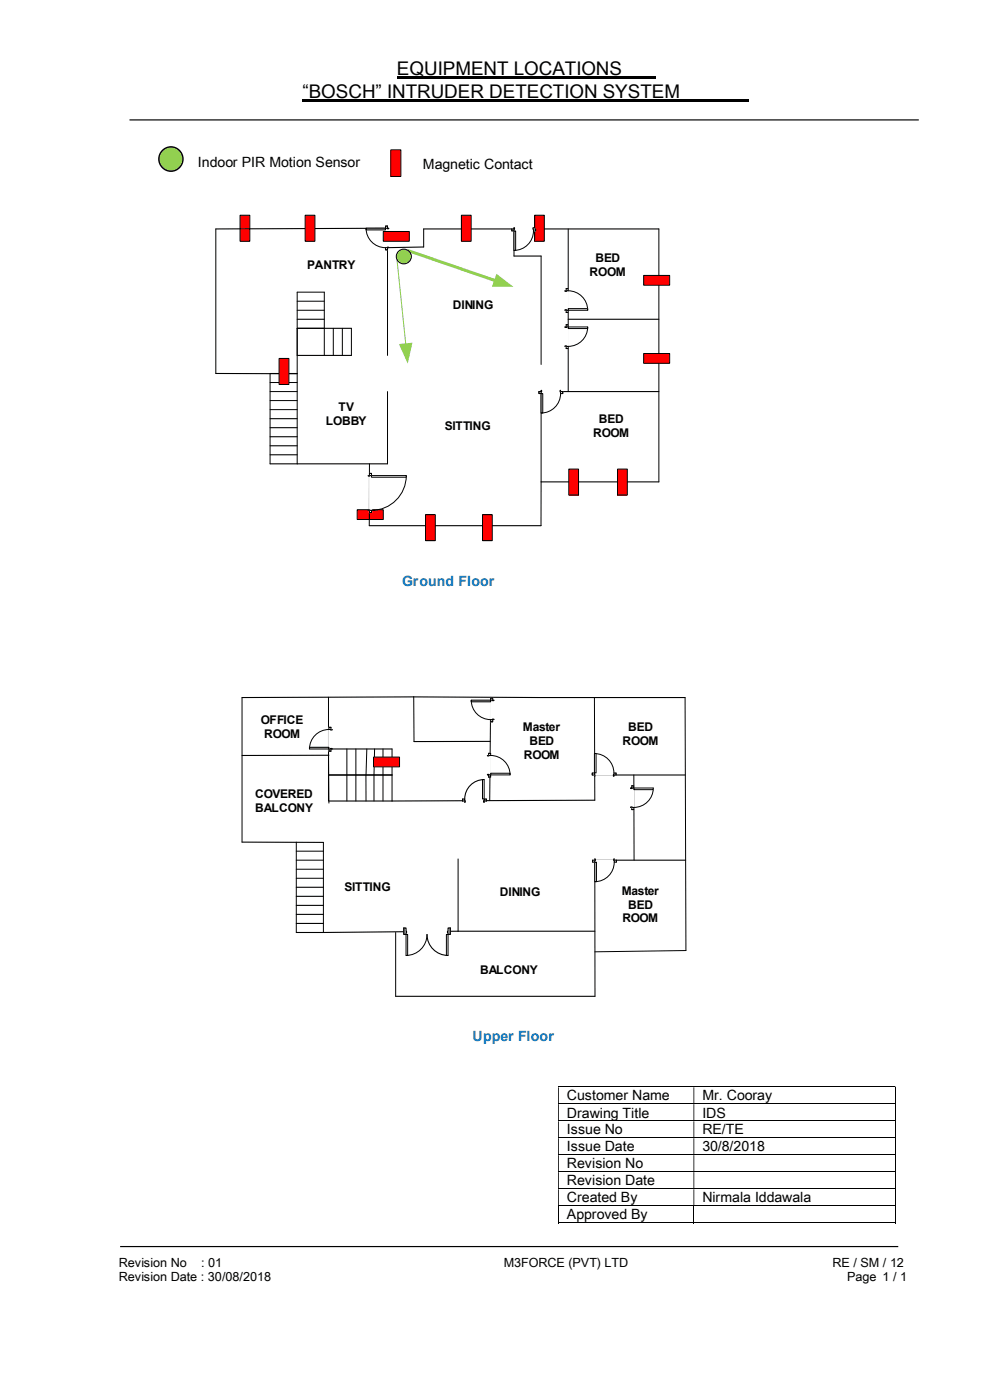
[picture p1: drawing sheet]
<svg xmlns="http://www.w3.org/2000/svg" width="210mm" height="297mm" viewBox="0 0 210 297" stroke-linecap="round" stroke-linejoin="round" font-family="sans-serif">
<path d="M84.2 16.4h54.8M64.2 21.3h94.8" fill="none" stroke="#000" stroke-width=".43"/>
<path d="M27.5 25.4h167.4M25.5 264.5h165" fill="none" stroke="#000" stroke-width=".25"/>
<g fill="none" stroke="#000" stroke-width=".21">
<path d="M118.4 230.6h71.5M118.4 234.2h71.5M118.4 237.8h71.5M190 230.7v3.4M190 234.2v3.5M190 237.9v3.4M118.4 241.4h71.5M118.4 245h71.5M118.4 248.6h71.5M118.4 252.2h71.5M118.4 255.8h71.5M118.4 259.4h28.7"/>
<path d="M118.5 255.9v3.6M147.2 255.9v3.6M147.3 259.4h42.6M190 241.5v3.5M190 245.1v3.4M190 248.7v3.4M190 252.3v3.4M190 255.9v3.6"/>
</g>
<g fill="#000">
<path d="M189.9 230.5h.1v.2h-.1zM118.4 230.7h.2v3.4h-.2zM147.1 230.7h.2v3.4h-.2z" fill-rule="evenodd"/>
<path d="M189.9 234.1h.1v.1h-.1zM118.4 234.2h.2v3.5h-.2zM147.1 234.2h.2v3.5h-.2z" fill-rule="evenodd"/>
<path d="M189.9 237.7h.1v.2h-.1zM118.4 237.9h.2v3.4h-.2zM147.1 237.9h.2v3.4h-.2z" fill-rule="evenodd"/>
<path d="M189.9 255.7h.1v.2h-.1z" fill-rule="evenodd"/>
<path d="M189.9 259.4h.1v.1h-.1z" fill-rule="evenodd"/>
<path d="M189.9 241.3h.1v.2h-.1zM118.4 241.5h.2v3.5h-.2zM147.1 241.5h.2v3.5h-.2z" fill-rule="evenodd"/>
<path d="M189.9 244.9l.1 .2zM118.4 245.1h.2v3.4h-.2zM147.1 245.1h.2v3.4h-.2z" fill-rule="evenodd"/>
<path d="M189.9 248.5h.1v.2h-.1zM118.4 248.7h.2v3.4h-.2zM147.1 248.7h.2v3.4h-.2z" fill-rule="evenodd"/>
<path d="M189.9 252.1h.1v.2h-.1zM118.4 252.3h.2v3.4h-.2zM147.1 252.3h.2v3.4h-.2z" fill-rule="evenodd"/>
</g>
<circle cx="36.2" cy="33.7" r="2.57" fill="#92d050"/>
<circle cx="36.2" cy="33.7" r="2.57" fill="none" stroke="#000" stroke-width=".29"/>
<path d="M82.9 31.8h2.1v5.6h-2.1z" fill-rule="evenodd" fill="#f00"/>
<path d="M82.9 31.8h2.1v5.6h-2.1zM45.8 48.6v30.6M139.8 48.6v53.6M63 79.3v19.1" fill="none" stroke="#000" stroke-width=".21"/>
<path d="M109 48.6h30.8M45.8 79.2l17.2 .1M78.3 111.5h36.5" fill="none" stroke="#000" stroke-width=".23"/>
<path d="M84.2 55.1l1.9 18.1" fill="none" stroke="#92d050" stroke-width=".21"/>
<path d="M84.6 73l2.9-.3-1 4.4z" fill-rule="evenodd" fill="#92d050"/>
<path d="M86.7 53.2l18.5 6.4" fill="none" stroke="#92d050" stroke-width=".63"/>
<path d="M105.3 58.1l3.6 2.8-4.5-.1z" fill-rule="evenodd" fill="#92d050"/>
<path d="M50.9 45.7h2.1v5.5h-2.1z" fill-rule="evenodd" fill="#f00"/>
<path d="M50.9 45.7h2.1v5.5h-2.1z" fill="none" stroke="#000" stroke-width=".21"/>
<path d="M102.4 109.2h2v5.5h-2z" fill-rule="evenodd" fill="#f00"/>
<path d="M102.4 109.2h2v5.5h-2z" fill="none" stroke="#000" stroke-width=".21"/>
<path d="M90.3 109.2h2v5.5h-2z" fill-rule="evenodd" fill="#f00"/>
<path d="M90.3 109.2h2v5.5h-2z" fill="none" stroke="#000" stroke-width=".21"/>
<path d="M75.8 108.1h5.5v2.1h-5.5z" fill-rule="evenodd" fill="#f00"/>
<path d="M75.8 108.1h5.5v2.1h-5.5z" fill="none" stroke="#000" stroke-width=".21"/>
<circle cx="85.6" cy="54.4" r="1.58" fill="#92d050"/>
<g fill="none" stroke="#000" stroke-width=".21">
<path d="M82.2 52.5v22.9M89.9 48.6v3.8M109 48.6v5.7M114.8 54.3v23M120.5 48.6v34.5M63 63.9h5.8M63 65.8h5.8M68.8 75.4v-13.4h-5.8v17.2h-5.7v19.2M70.7 69.7v5.7M72.6 69.7v5.7M74.5 69.7v5.7M57.3 83.1h5.7"/>
<path d="M57.3 85h5.7M57.3 81.2h5.7M57.3 86.9h5.7M78.4 98.4l-.1 13.1M82.2 83.1v15.3M114.8 83.1v28.4"/>
<circle cx="85.6" cy="54.4" r="1.58"/>
</g>
<g fill="none" stroke="#000" stroke-width=".23">
<path d="M82.2 48.4l-36.4 .2M89.9 48.6h19.1M89.9 52.4l-7.7 .1M109 54.3h5.8M63 67.7h5.8M63 75.4h11.5M63 69.7h11.5M120.5 67.7h19.3M57.3 92.7h5.7M57.3 90.7h5.7M57.3 94.6h5.7M57.3 88.8h5.7"/>
<path d="M57.3 96.5h5.7M57.3 98.4h24.9M118.9 83.1h20.9M114.8 102.2h25"/>
</g>
<path d="M136.5 58.4h5.5v2.1h-5.5z" fill-rule="evenodd" fill="#f00"/>
<path d="M136.5 58.4h5.5v2.1h-5.5z" fill="none" stroke="#000" stroke-width=".21"/>
<path d="M113.4 45.7h2.1v5.5h-2.1z" fill-rule="evenodd" fill="#f00"/>
<path d="M113.4 45.7h2.1v5.5h-2.1z" fill="none" stroke="#000" stroke-width=".21"/>
<path d="M136.5 75h5.5v2.1h-5.5z" fill-rule="evenodd" fill="#f00"/>
<path d="M136.5 75h5.5v2.1h-5.5z" fill="none" stroke="#000" stroke-width=".21"/>
<path d="M120.6 99.5h2.1v5.5h-2.1z" fill-rule="evenodd" fill="#f00"/>
<path d="M120.6 99.5h2.1v5.5h-2.1z" fill="none" stroke="#000" stroke-width=".21"/>
<path d="M131 99.5h2.1v5.5h-2.1z" fill-rule="evenodd" fill="#f00"/>
<path d="M131 99.5h2.1v5.5h-2.1z" fill="none" stroke="#000" stroke-width=".21"/>
<path d="M64.7 45.7h2.1v5.5h-2.1z" fill-rule="evenodd" fill="#f00"/>
<path d="M64.7 45.7h2.1v5.5h-2.1z" fill="none" stroke="#000" stroke-width=".21"/>
<path d="M97.9 45.7h2v5.5h-2z" fill-rule="evenodd" fill="#f00"/>
<g fill="none" stroke="#000" stroke-width=".21">
<path d="M97.9 45.7h2v5.5h-2zM51.3 148v30.7M69.7 158.9l.1 11.5M69.7 147.9v22M73.6 158.9v11M75.5 158.9v11M77.8 158.9l-.2 11M79.5 158.9l-.2 11M81.2 158.9v11M83.2 158.9v11M87.8 147.8v9.5M104.1 147.9l-.2 22"/>
<path d="M126.1 148l.1 21.8M145.3 148l.2 53.7-19.3 .2M62.8 178.7v19.1M68.6 178.7v19.1M134.4 164.4l.1 18.1M62.8 182.5h5.8M62.8 184.4h5.8M62.8 180.6h5.8M62.8 186.3h5.8M83.9 197.8v13.6M97.2 182.2v15.4M126.2 182.5v28.9"/>
</g>
<g fill="none" stroke="#000" stroke-width=".23">
<path d="M51.3 148l36.5-.2 57.5 .2M70.2 158.9h13M104 157.3h-16.2M51.3 178.7h17.3M69.7 164.4h13.5M69.8 160.2l-18.5 .1M126.1 164.4h19.2M126.2 169.8l-56.4 .1M62.8 192.1h5.8M62.8 190.2h5.8M62.8 194h5.8M62.8 188.2h5.8"/>
<path d="M62.8 195.9h5.8M126.2 182.5h19.2M126.2 197.6h-29l-34.4 .2M83.9 211.4h42.3"/>
</g>
<path d="M79.2 160.6h5.5v2.1h-5.5z" fill-rule="evenodd" fill="#f00"/>
<path d="M79.2 160.6h5.5v2.1h-5.5z" fill="none" stroke="#000" stroke-width=".21"/>
<path d="M120.1 68.9h.5v5h-.5z" fill-rule="evenodd" fill="#fff"/>
<path d="M120.1 68.9h.5v5h-.5z" fill="none" stroke="#fff" stroke-width=".21"/>
<path d="M120.1 68.9h.4v.5h-.7h.3zM119.8 73.5h.3v.4h.4v-.4z" fill-rule="evenodd" fill="#fff"/>
<path d="M119.8 69.4h.3v-.5h.4v.5h-.3M119.8 73.5h.3v.4h.4v-.4h-.3" fill="none" stroke="#000" stroke-width=".21"/>
<path d="M119.8 69.4l.4 .1zM119.8 73.4l.4 .1z" fill-rule="evenodd" fill="#fff"/>
<path d="M119.8 69.4v.1l.4-.1M119.8 73.5v-.1l.4 .1M120.1 68.9h.4M120.1 73.9h.4M124.7 69.4a4.1 4.1 0 0 1-4.2 4.1" fill="none" stroke="#000" stroke-width=".21"/>
<path d="M120.5 69.4h4.2v.3h-4.2z" fill-rule="evenodd" fill="#fff"/>
<path d="M120.5 69.4h4.2v.3h-4.2z" fill="none" stroke="#000" stroke-width=".21"/>
<path d="M78.3 100.4h.5v8.3h-.5z" fill-rule="evenodd" fill="#fff"/>
<path d="M78.3 100.4h.5v8.3h-.5z" fill="none" stroke="#fff" stroke-width=".21"/>
<path d="M78.4 100.4h.4v.5h-.7h.3zM78.1 108.3h.3v.4h.4v-.4z" fill-rule="evenodd" fill="#fff"/>
<path d="M78.1 100.9h.3v-.5h.4v.5h-.3M78.1 108.3h.3v.4h.4v-.4h-.3" fill="none" stroke="#000" stroke-width=".21"/>
<path d="M78.1 100.9h.4v.1h-.4zM78.1 108.2l.4 .1z" fill-rule="evenodd" fill="#fff"/>
<path d="M78.1 100.9v.1h.4v-.1M78.1 108.3v-.1l.4 .1M78.4 100.4h.4M78.4 108.7h.4M86.2 100.9a7.4 7.4 0 0 1-7.4 7.4" fill="none" stroke="#000" stroke-width=".21"/>
<path d="M78.8 100.9h7.4v.3h-7.4z" fill-rule="evenodd" fill="#fff"/>
<path d="M78.8 100.9h7.4v.3h-7.4z" fill="none" stroke="#000" stroke-width=".21"/>
<path d="M114.3 83h5.1v.5h-5.1z" fill-rule="evenodd" fill="#fff"/>
<path d="M114.3 83h5.1v.5h-5.1z" fill="none" stroke="#fff" stroke-width=".21"/>
<path d="M114.3 83.1v.4h.5v-.7v.3zM118.9 82.8v.3h.5v.4h-.5z" fill-rule="evenodd" fill="#fff"/>
<path d="M114.8 82.8v.3h-.5v.4h.5v-.3M118.9 82.8v.3h.5v.4h-.5v-.3" fill="none" stroke="#000" stroke-width=".21"/>
<path d="M114.8 82.8v.4h.1v-.4zM118.8 82.8h.1v.4h-.1z" fill-rule="evenodd" fill="#fff"/>
<path d="M114.3 83.1v.4M114.8 82.8h.1v.4h-.1M118.9 82.8h-.1v.4h.1M118.9 83.5a4.1 4.1 0 0 1-4.1 4.1M119.4 83.1v.4" fill="none" stroke="#000" stroke-width=".21"/>
<path d="M114.8 83.5h.3v4.1h-.3z" fill-rule="evenodd" fill="#fff"/>
<path d="M114.8 83.5h.3v4.1h-.3z" fill="none" stroke="#000" stroke-width=".21"/>
<path d="M81.7 48h.6v5h-.6z" fill-rule="evenodd" fill="#fff"/>
<path d="M81.7 48h.6v5h-.6z" fill="none" stroke="#fff" stroke-width=".21"/>
<path d="M81.8 48v.4h.7h-.3v-.4zM81.8 52.5h.7h-.3v.5h-.4z" fill-rule="evenodd" fill="#fff"/>
<path d="M82.1 48.4h-.3v-.4h.4v.4h.3M82.1 52.5h-.3v.5h.4v-.5h.3" fill="none" stroke="#000" stroke-width=".21"/>
<path d="M82.1 48.4v.1h.4v-.1zM82.1 52.4l.4 .1z" fill-rule="evenodd" fill="#fff"/>
<path d="M77.6 48.4a4.1 4.1 0 0 0 4.2 4.1M81.8 48h.4M81.8 53h.4M82.1 48.4v.1h.4v-.1M82.1 52.5v-.1l.4 .1" fill="none" stroke="#000" stroke-width=".21"/>
<path d="M77.6 48.4h4.2v.4h-4.2z" fill-rule="evenodd" fill="#fff"/>
<path d="M77.6 48.4h4.2v.4h-4.2z" fill="none" stroke="#000" stroke-width=".23"/>
<path d="M120.1 61.2h.5v5.1h-.5z" fill-rule="evenodd" fill="#fff"/>
<path d="M120.1 61.2h.5v5.1h-.5z" fill="none" stroke="#fff" stroke-width=".21"/>
<path d="M119.8 65.8h.3v.5h.4v-.5zM120.1 61.2h.4v.5h-.7h.3z" fill-rule="evenodd" fill="#fff"/>
<path d="M119.8 65.8h.3v.5h.4v-.5h-.3M119.8 61.7h.3v-.5h.4v.5h-.3" fill="none" stroke="#000" stroke-width=".21"/>
<path d="M119.8 65.7v.1h.4v-.1zM119.8 61.7h.4v.1h-.4z" fill-rule="evenodd" fill="#fff"/>
<path d="M119.8 65.8v-.1h.4v.1M119.8 61.7v.1h.4v-.1M120.1 66.3h.4M120.1 61.2h.4M120.5 61.7a4.1 4.1 0 0 1 4.2 4.1" fill="none" stroke="#000" stroke-width=".21"/>
<path d="M120.5 65.5h4.2v.3h-4.2z" fill-rule="evenodd" fill="#fff"/>
<path d="M120.5 65.5h4.2v.3h-4.2z" fill="none" stroke="#000" stroke-width=".21"/>
<path d="M108.6 48.5h5v.5h-5z" fill-rule="evenodd" fill="#fff"/>
<path d="M108.6 48.5h5v.5h-5z" fill="none" stroke="#fff" stroke-width=".21"/>
<path d="M108.6 48.6v.4h.4v-.7v.3zM113.2 48.3v.3h.4v.4h-.4z" fill-rule="evenodd" fill="#fff"/>
<path d="M109 48.3v.3h-.4v.4h.4v-.3M113.2 48.3v.3h.4v.4h-.4v-.3" fill="none" stroke="#000" stroke-width=".21"/>
<path d="M109 48.3v.4h.2v-.4zM113 48.3h.2v.4h-.2z" fill-rule="evenodd" fill="#fff"/>
<path d="M108.6 48.6v.4M109 48.3h.2v.4h-.2M113.2 48.3h-.2v.4h.2M113.2 49a4.1 4.1 0 0 1-4.2 4.1M113.6 48.6v.4" fill="none" stroke="#000" stroke-width=".21"/>
<path d="M109 49h.4v4.1h-.4z" fill-rule="evenodd" fill="#fff"/>
<path d="M109 49h.4v4.1h-.4z" fill="none" stroke="#000" stroke-width=".21"/>
<path d="M134 166.7h.5v5.1h-.5z" fill-rule="evenodd" fill="#fff"/>
<path d="M134 166.7h.5v5.1h-.5z" fill="none" stroke="#fff" stroke-width=".21"/>
<path d="M134 166.7h.4v.5h-.6h.2zM133.8 171.3h.2v.5h.4v-.5z" fill-rule="evenodd" fill="#fff"/>
<path d="M133.8 167.2h.2v-.5h.4v.5h-.3M133.8 171.3h.2v.5h.4v-.5h-.3" fill="none" stroke="#000" stroke-width=".21"/>
<path d="M133.8 167.2h.3v.1h-.3zM133.8 171.2l.3 .1z" fill-rule="evenodd" fill="#fff"/>
<path d="M133.8 167.2v.1h.3v-.1M133.8 171.3v-.1l.3 .1M134 166.7h.4M134 171.8h.4M138.6 167.2a4.1 4.1 0 0 1-4.2 4.1" fill="none" stroke="#000" stroke-width=".21"/>
<path d="M134.4 167.2h4.2v.3h-4.2z" fill-rule="evenodd" fill="#fff"/>
<path d="M134.4 167.2h4.2v.3h-4.2z" fill="none" stroke="#000" stroke-width=".21"/>
<path d="M103.6 159.8h.5v5.1h-.5z" fill-rule="evenodd" fill="#fff"/>
<path d="M103.6 159.8h.5v5.1h-.5z" fill="none" stroke="#fff" stroke-width=".21"/>
<path d="M103.4 164.4h.2v.5h.5v-.5zM103.6 159.8h.5v.5h-.7h.2z" fill-rule="evenodd" fill="#fff"/>
<path d="M103.4 164.4h.2v.5h.5v-.5h-.4M103.4 160.3h.2v-.5h.5v.5h-.4" fill="none" stroke="#000" stroke-width=".21"/>
<path d="M103.4 164.3v.1h.3v-.1zM103.4 160.3l.3 .1z" fill-rule="evenodd" fill="#fff"/>
<path d="M103.6 159.8h.5M103.4 164.4v-.1h.3v.1M103.4 160.3v.1l.3-.1M103.6 164.9h.5M104.1 160.3a4.1 4.1 0 0 1 4.1 4.1" fill="none" stroke="#000" stroke-width=".21"/>
<path d="M104.1 164h4.1v.4h-4.1z" fill-rule="evenodd" fill="#fff"/>
<path d="M104.1 164h4.1v.4h-4.1z" fill="none" stroke="#000" stroke-width=".21"/>
<path d="M85.7 196.8h9.8v1.5h-9.8z" fill-rule="evenodd" fill="#fff"/>
<path d="M85.7 196.8h9.8v1.5h-9.8z" fill="none" stroke="#fff" stroke-width=".23"/>
<path d="M95 196.9h.5v1.3h-.5zM85.7 196.9v1.3h.4v-1.3z" fill-rule="evenodd" fill="#fff"/>
<path d="M86.1 197.6v-.7h-.4v1.3h.4v-.3M95 197.6v-.7h.5v1.3h-.5v-.3" fill="none" stroke="#000" stroke-width=".23"/>
<path d="M94.9 197.6h.1v.3h-.1zM86.1 197.6l.1 .3z" fill-rule="evenodd" fill="#fff"/>
<path d="M85.7 196.9v1.3M86.1 197.6h.1l-.1 .3M90.6 198.2a4.5 4.5 0 0 0 4.4 4.5M95 197.6h-.1v.3h.1M95.5 196.9v1.3" fill="none" stroke="#000" stroke-width=".23"/>
<path d="M90.6 198.2a4.4 4.4 0 0 1-4.5 4.5" fill="none" stroke="#000" stroke-width=".21"/>
<path d="M86.1 198.2h.4v4.5h-.4z" fill-rule="evenodd" fill="#fff"/>
<path d="M86.1 198.2h.4v4.5h-.4z" fill="none" stroke="#000" stroke-width=".21"/>
<path d="M94.7 198.2h.3v4.5h-.3z" fill-rule="evenodd" fill="#fff"/>
<path d="M94.7 198.2h.3v4.5h-.3z" fill="none" stroke="#000" stroke-width=".21"/>
<path d="M125.7 182.4h5.1v.6h-5.1z" fill-rule="evenodd" fill="#fff"/>
<path d="M125.7 182.4h5.1v.6h-5.1z" fill="none" stroke="#fff" stroke-width=".21"/>
<path d="M125.7 182.5v.4h.5v-.7v.3zM130.3 182.2v.3h.5v.4h-.5z" fill-rule="evenodd" fill="#fff"/>
<path d="M126.2 182.2v.3h-.5v.4h.5v-.3M130.3 182.2v.3h.5v.4h-.5v-.3" fill="none" stroke="#000" stroke-width=".21"/>
<path d="M126.2 182.2v.4h.1v-.4zM130.2 182.2l.1 .4z" fill-rule="evenodd" fill="#fff"/>
<path d="M125.7 182.5v.4M126.2 182.2h.1v.4h-.1M130.3 182.2h-.1l.1 .4M130.3 182.9a4.1 4.1 0 0 1-4.1 4.1M130.8 182.5v.4" fill="none" stroke="#000" stroke-width=".21"/>
<path d="M126.2 182.9h.3v4.1h-.3z" fill-rule="evenodd" fill="#fff"/>
<path d="M126.2 182.9h.3v4.1h-.3z" fill="none" stroke="#000" stroke-width=".21"/>
<path d="M98.1 169.5h5.1v.5h-5.1z" fill-rule="evenodd" fill="#fff"/>
<path d="M98.1 169.5h5.1v.5h-5.1z" fill="none" stroke="#fff" stroke-width=".23"/>
<path d="M102.7 169.5v.7v-.3h.5v-.4zM98.1 169.5h.5v.7v-.3h-.5z" fill-rule="evenodd" fill="#fff"/>
<path d="M98.6 169.9v-.4h-.5v.4h.5v.3M102.7 169.9v-.4h.5v.4h-.5v.3" fill="none" stroke="#000" stroke-width=".23"/>
<path d="M102.6 169.9v.3h.1v-.3zM98.6 169.9l.1 .3z" fill-rule="evenodd" fill="#fff"/>
<path d="M98.1 169.5v.4M98.6 169.9h.1l-.1 .3M102.7 169.9h-.1v.3h.1M102.7 165.4a4.1 4.1 0 0 0-4.1 4.1M103.2 169.5v.4" fill="none" stroke="#000" stroke-width=".23"/>
<path d="M102.4 165.4h.3v4.1h-.3z" fill-rule="evenodd" fill="#fff"/>
<path d="M102.4 165.4h.3v4.1h-.3z" fill="none" stroke="#000" stroke-width=".21"/>
<path d="M69.7 154.3h.5v5.1h-.5z" fill-rule="evenodd" fill="#fff"/>
<path d="M69.7 154.3h.5v5.1h-.5z" fill="none" stroke="#fff" stroke-width=".21"/>
<path d="M69.8 158.9h.7h-.3v.5h-.4zM69.8 154.3v.5h.7h-.3v-.5z" fill-rule="evenodd" fill="#fff"/>
<path d="M70.1 158.9h-.3v.5h.4v-.5h.3M70.1 154.8h-.3v-.5h.4v.5h.3" fill="none" stroke="#000" stroke-width=".21"/>
<path d="M70.1 158.8h.4v.1h-.4zM70.1 154.8v.1h.4v-.1z" fill-rule="evenodd" fill="#fff"/>
<path d="M69.8 154.8a4.1 4.1 0 0 0-4.2 4.1M69.8 159.4h.4M69.8 154.3h.4M70.1 158.9v-.1h.4v.1M70.1 154.8v.1h.4v-.1" fill="none" stroke="#000" stroke-width=".21"/>
<path d="M65.6 158.5h4.2v.4h-4.2z" fill-rule="evenodd" fill="#fff"/>
<path d="M65.6 158.5h4.2v.4h-4.2z" fill="none" stroke="#000" stroke-width=".23"/>
<path d="M104 148.1h.5v5h-.5z" fill-rule="evenodd" fill="#fff"/>
<path d="M104 148.1h.5v5h-.5z" fill="none" stroke="#fff" stroke-width=".21"/>
<path d="M104.1 148.1v.4h.7h-.3v-.4zM104.1 152.7h.7h-.3v.4h-.4z" fill-rule="evenodd" fill="#fff"/>
<path d="M104.4 148.5h-.3v-.4h.4v.4h.3M104.4 152.7h-.3v.4h.4v-.4h.3" fill="none" stroke="#000" stroke-width=".21"/>
<path d="M104.4 148.5l.4 .2zM104.4 152.6l.4 .1z" fill-rule="evenodd" fill="#fff"/>
<path d="M100 148.5a4.1 4.1 0 0 0 4.1 4.2M104.1 148.1h.4M104.1 153.1h.4M104.4 148.5v.2l.4-.2M104.4 152.7v-.1l.4 .1" fill="none" stroke="#000" stroke-width=".21"/>
<path d="M100 148.5h4.1v.4h-4.1z" fill-rule="evenodd" fill="#fff"/>
<path d="M100 148.5h4.1v.4h-4.1z" fill="none" stroke="#000" stroke-width=".23"/>
<path d="M125.6 163.9h5.1v.6h-5.1z" fill-rule="evenodd" fill="#fff"/>
<path d="M125.6 163.9h5.1v.6h-5.1z" fill="none" stroke="#fff" stroke-width=".21"/>
<path d="M125.6 164h.5v.7v-.3h-.5zM130.2 164v.7v-.3h.5v-.4z" fill-rule="evenodd" fill="#fff"/>
<path d="M126.1 164.3v-.3h-.5v.4h.5v.3M130.2 164.3v-.3h.5v.4h-.5v.3" fill="none" stroke="#000" stroke-width=".21"/>
<path d="M126.1 164.3h.1v.4h-.1zM130.1 164.3v.4h.1v-.4z" fill-rule="evenodd" fill="#fff"/>
<path d="M126.1 159.9a4.1 4.1 0 0 1 4.1 4.1M125.6 164v.4M126.1 164.3h.1v.4h-.1M130.2 164.3h-.1v.4h.1M130.7 164v.4" fill="none" stroke="#000" stroke-width=".21"/>
<path d="M126.1 159.9h.3v4.1h-.3z" fill-rule="evenodd" fill="#fff"/>
<path d="M126.1 159.9h.3v4.1h-.3z" fill="none" stroke="#000" stroke-width=".21"/>
<path d="M81.3 49.1h5.5v2.1h-5.5z" fill-rule="evenodd" fill="#f00"/>
<path d="M81.3 49.1h5.5v2.1h-5.5z" fill="none" stroke="#000" stroke-width=".21"/>
<path d="M59.2 76h2.1v5.6h-2.1z" fill-rule="evenodd" fill="#f00"/>
<path d="M59.2 76h2.1v5.6h-2.1z" fill="none" stroke="#000" stroke-width=".21"/>
<g font-size="4">
<text x="84.2" y="16">EQUIPMENT LOCATIONS</text>
<text x="64.2" y="20.8">“BOSCH” INTRUDER DETECTION SYSTEM</text>
</g>
<g font-size="3">
<text x="42" y="35.5">Indoor PIR Motion Sensor</text>
<text x="89.7" y="35.8">Magnetic Contact</text>
<text x="120.3" y="233.4">Customer Name</text>
<text x="149" y="233.4">Mr. Cooray</text>
<text x="120.3" y="237.1">Drawing Title</text>
<text x="149" y="237.1">IDS</text>
<text x="120.3" y="240.7">Issue No</text>
<text x="120.3" y="244.3">Issue Date</text>
<text x="149" y="240.7">RE/TE</text>
<text x="149" y="244.3">30/8/2018</text>
<text x="120.3" y="247.9">Revision No</text>
<text x="120.3" y="251.5">Revision Date</text>
<text x="120.3" y="255.1">Created By</text>
<text x="149" y="255.1">Nirmala Iddawala</text>
<text x="120.3" y="258.7">Approved By</text>
</g>
<g font-size="3" fill="#0070c0">
<text x="85.3" y="124.2">Ground Floor</text>
<text x="100.2" y="220.9">Upper Floor</text>
</g>
<g font-size="2.7">
<text x="25.2" y="268.7">Revision No</text>
<text x="42.7" y="268.7">: 01</text>
<text x="106.9" y="268.7">M3FORCE (PVT) LTD</text>
<text x="176.6" y="268.7">RE / SM / 12</text>
<text x="25.2" y="271.7">Revision Date : 30/08/2018</text>
<text x="179.7" y="271.7">Page 1 / 1</text>
</g>
<g font-size="2.5">
<text x="65.2" y="57">PANTRY</text>
<text x="125.1" y="58.6">ROOM</text>
<text x="126.3" y="55.6">BED</text>
<text x="96" y="65.6">DINING</text>
<text x="71.8" y="87.2">TV</text>
<text x="127" y="89.7">BED</text>
<text x="69.1" y="90.2">LOBBY</text>
<text x="94.3" y="91.2">SITTING</text>
<text x="125.8" y="92.6">ROOM</text>
<text x="55.3" y="153.7">OFFICE</text>
<text x="110.9" y="155.1">Master</text>
<text x="133.3" y="155.1">BED</text>
<text x="56" y="156.6">ROOM</text>
<text x="111.1" y="161">ROOM</text>
<text x="112.3" y="158">BED</text>
<text x="132" y="158">ROOM</text>
<text x="54.1" y="169.2">COVERED</text>
<text x="54.1" y="172.2">BALCONY</text>
<text x="73.1" y="189">SITTING</text>
<text x="106" y="190">DINING</text>
<text x="131.9" y="189.8">Master</text>
<text x="132" y="195.7">ROOM</text>
<text x="133.2" y="192.8">BED</text>
<text x="101.9" y="206.6">BALCONY</text>
</g>
</svg>
